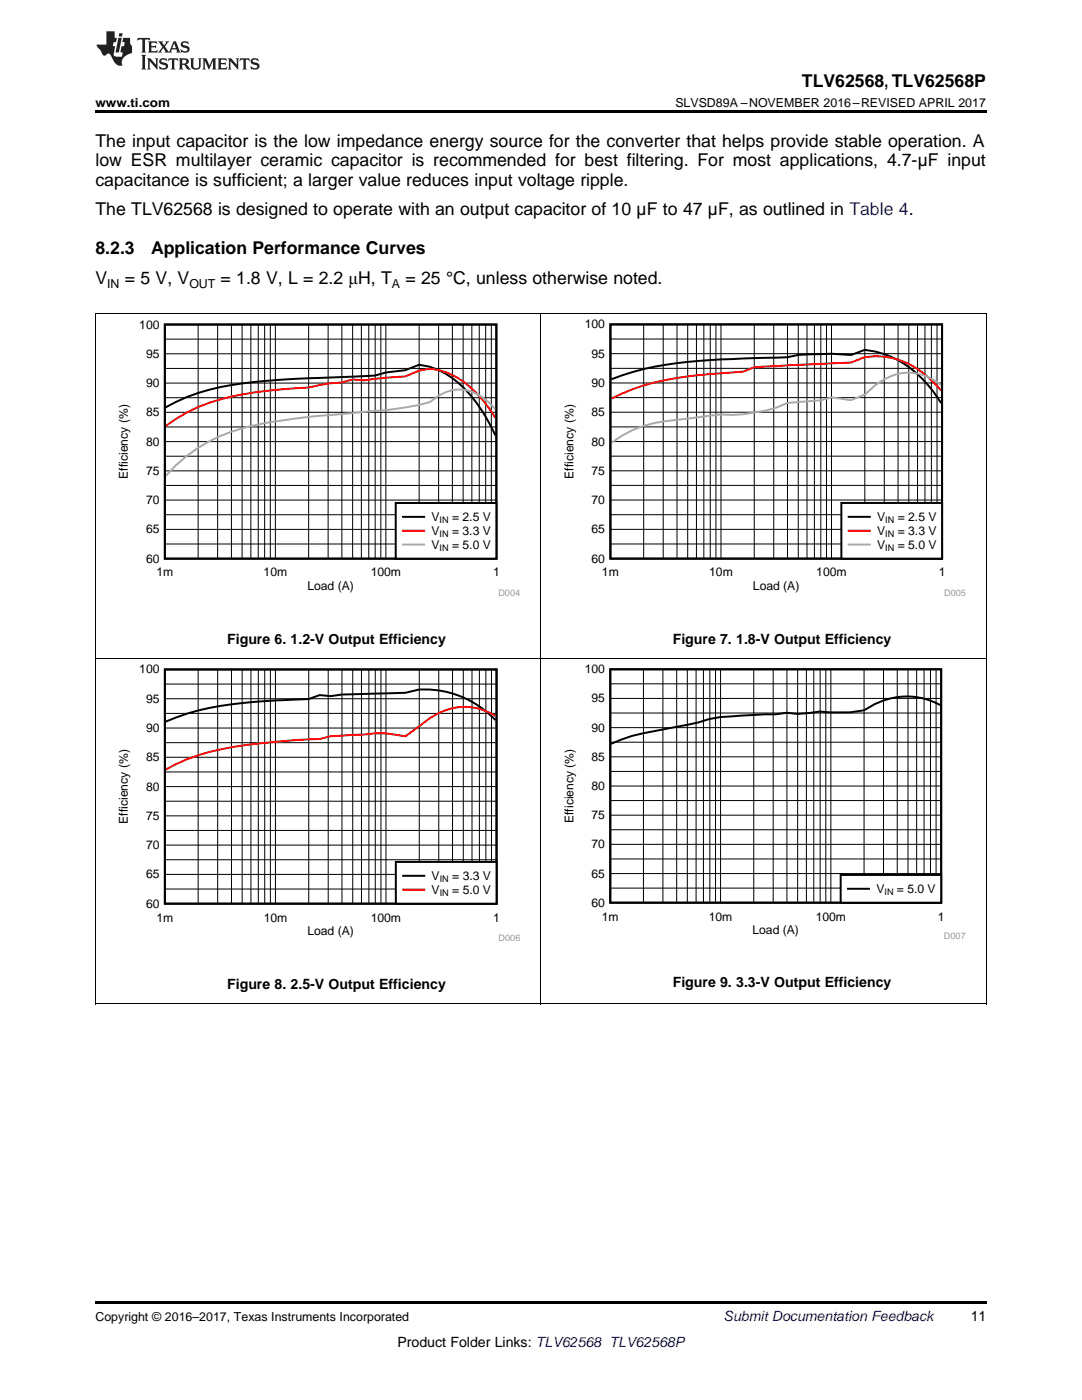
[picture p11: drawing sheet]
<svg xmlns="http://www.w3.org/2000/svg" width="216mm" height="279mm" viewBox="0 0 216 279" stroke-linecap="round" stroke-linejoin="round" font-family="sans-serif">
<path d="M19 259.7h177.8v.5h-177.8z" fill="#000"/>
<path d="M19.1 131.6v68.8M107.9 131.6v68.8M196.8 131.6v68.8M19 200.4h177.8" fill="none" stroke="#000" stroke-width=".2"/>
<path d="M23.2 132.7h80.6v55.1h-80.6z" fill-rule="evenodd" fill="#fff"/>
<path d="M32.9 133.6h66.2v46.7h-66.2zM98.9 143.7a19.6 19.6 0 0 0-15.2-6.1l-2.8 .7-12.7 .3-2.2 .3-2.2-.2-2.2 .8a110.3 110.3 0 0 0-22.1 2.3l-2.2 .6-4.2 1.6" fill="none" stroke="#000" stroke-width=".39"/>
<g fill="none" stroke="#000" stroke-width=".2">
<path d="M32.9 139.4h66.2M32.9 136.5h66.2M39.5 133.6v46.8M43.4 133.6v46.8M46.2 133.6v46.8M48.3 133.6v46.8M50.1 133.6v46.8M51.5 133.6v46.8M52.8 133.6v46.8M54 133.6v46.8M55 133.6v46.8M61.6 133.6v46.8"/>
<path d="M65.5 133.6v46.8M68.2 133.6v46.8M70.4 133.6v46.8M72.1 133.6v46.8M73.6 133.6v46.8M74.9 133.6v46.8M76 133.6v46.8M77 133.6v46.8M83.7 133.6v46.8M87.5 133.6v46.8M90.3 133.6v46.8M92.4 133.6v46.8"/>
<path d="M94.2 133.6v46.8M95.7 133.6v46.8M96.9 133.6v46.8M98.1 133.6v46.8M32.9 159.9h66.2M32.9 157h66.2M32.9 154.1h66.2M32.9 151.1h66.2M32.9 148.2h66.2M32.9 145.3h66.2M32.9 142.4h66.2M32.9 177.4h66.2"/>
<path d="M32.9 174.5h66.2M32.9 171.6h66.2M32.9 168.7h66.2M32.9 165.7h66.2M32.9 162.8h66.2"/>
</g>
<path d="M98.9 142.9a11.5 11.5 0 0 0-13.1 .4l-4.9 3.6-3.9-.5h-2.2l-2.2 .2-6.6 .3-2.2 .6a119.4 119.4 0 0 0-22.1 2.6 34.5 34.5 0 0 0-8.6 3.5" fill="none" stroke="#f00" stroke-width=".39"/>
<path d="M79 172h20.1v8.3h-20.1z" fill-rule="evenodd" fill="#fff"/>
<path d="M79 172h20.1v8.3h-20.1zM80.5 174.8h4.2" fill="none" stroke="#000" stroke-width=".39"/>
<path d="M80.5 177.5h4.2" fill="none" stroke="#f00" stroke-width=".39"/>
<path d="M112.1 132.7h80.6v54.7h-80.6z" fill-rule="evenodd" fill="#fff"/>
<path d="M121.8 133.6h66v46.6h-66zM187.6 140.7a14.2 14.2 0 0 0-15.2 1.1l-2.7 .4h-3.9l-2.2-.2-4.4 .5-2.2-.3-2.2 .4h-2.2l-8.8 .5-2.2 .4a79.4 79.4 0 0 1-11 2.4 30 30 0 0 0-8.6 2.5" fill="none" stroke="#000" stroke-width=".39"/>
<g fill="none" stroke="#000" stroke-width=".2">
<path d="M121.8 139.4h66M121.8 136.5h66M128.4 133.6v46.6M132.3 133.6v46.6M135 133.6v46.6M137.1 133.6v46.6M138.9 133.6v46.6M140.4 133.6v46.6M141.6 133.6v46.6M142.8 133.6v46.6M143.8 133.6v46.6M150.4 133.6v46.6"/>
<path d="M154.3 133.6v46.6M157 133.6v46.6M159.2 133.6v46.6M160.9 133.6v46.6M162.4 133.6v46.6M163.7 133.6v46.6M164.8 133.6v46.6M165.8 133.6v46.6M172.4 133.6v46.6M176.3 133.6v46.6M179 133.6v46.6M181.2 133.6v46.6"/>
<path d="M182.9 133.6v46.6M184.4 133.6v46.6M185.7 133.6v46.6M186.8 133.6v46.6M121.8 159.8h66M121.8 156.9h66M121.8 154h66M121.8 151h66M121.8 148.1h66M121.8 145.2h66M121.8 142.3h66M121.8 177.2h66"/>
<path d="M121.8 174.3h66M121.8 171.4h66M121.8 168.5h66M121.8 165.6h66M121.8 162.7h66"/>
</g>
<path d="M167.7 174.6h20.1v5.5h-20.1z" fill-rule="evenodd" fill="#fff"/>
<path d="M167.7 174.6h20.1v5.6h-20.1zM169.2 177.4h4.2" fill="none" stroke="#000" stroke-width=".39"/>
<path d="M19.1 62.7v68.9M107.9 62.7v68.9M196.8 62.7v68.9M19 131.5h177.8" fill="none" stroke="#000" stroke-width=".2"/>
<path d="M23.2 63.8h80.6v55.1h-80.6z" fill-rule="evenodd" fill="#fff"/>
<path d="M32.9 64.8h66.1v46.7h-66.1zM33.1 81.3a43.1 43.1 0 0 1 17.4-5 413.7 413.7 0 0 1 24.3-1.3l2.2-.7 3.9-.4 2.7-1.1a16.5 16.5 0 0 1 10.6 6.4 36.8 36.8 0 0 1 4.6 7.7" fill="none" stroke="#000" stroke-width=".39"/>
<g fill="none" stroke="#000" stroke-width=".2">
<path d="M32.9 79.4h66.2M32.9 76.5h66.2M32.9 73.5h66.2M32.9 70.6h66.2M32.9 67.7h66.2M39.5 64.8v46.7M43.4 64.8v46.7M46.2 64.8v46.7M48.3 64.8v46.7M50.1 64.8v46.7M51.5 64.8v46.7M52.8 64.8v46.7"/>
<path d="M53.9 64.8v46.7M54.9 64.8v46.7M61.6 64.8v46.7M65.5 64.8v46.7M68.2 64.8v46.7M70.4 64.8v46.7M72.1 64.8v46.7M73.6 64.8v46.7M74.9 64.8v46.7M76 64.8v46.7M77 64.8v46.7M83.6 64.8v46.7"/>
<path d="M87.5 64.8v46.7M90.3 64.8v46.7M92.4 64.8v46.7M94.2 64.8v46.7M95.6 64.8v46.7M96.9 64.8v46.7M98 64.8v46.7M32.9 99.8h66.2M32.9 96.9h66.2M32.9 94h66.2M32.9 91h66.2M32.9 88.1h66.2"/>
<path d="M32.9 85.2h66.2M32.9 82.3h66.2M32.9 108.6h66.2M32.9 105.7h66.2M32.9 102.7h66.2"/>
</g>
<path d="M98.8 83.4a23.1 23.1 0 0 0-8.5-8.6l-2.8-1-1.7-.2-2.2 .4-2.7 1.1-3.9 .3-4.4 .5-2.2-.2-2.2 .6-2.2 .2-4.4 .8a85.1 85.1 0 0 0-17.7 2.4 30.9 30.9 0 0 0-10.8 5.3" fill="none" stroke="#f00" stroke-width=".39"/>
<path d="M98.8 81.7a10.8 10.8 0 0 0-6.4-3.9 8.2 8.2 0 0 0-6.6 2.4 60.3 60.3 0 0 1-13.2 2 221.4 221.4 0 0 0-19.9 2.3 32.8 32.8 0 0 0-19.6 10.5" fill="none" stroke="#aaa" stroke-width=".39"/>
<path d="M79 100.4h20v11.1h-20z" fill-rule="evenodd" fill="#fff"/>
<path d="M79 100.4h20v11.1h-20zM80.4 103.2h4.2" fill="none" stroke="#000" stroke-width=".39"/>
<path d="M80.4 105.9h4.2" fill="none" stroke="#f00" stroke-width=".39"/>
<path d="M80.4 108.7h4.2" fill="none" stroke="#aaa" stroke-width=".39"/>
<path d="M112.1 63.8h80.6v55.1h-80.6z" fill-rule="evenodd" fill="#fff"/>
<path d="M121.8 64.7h66.2v46.8h-66.2zM122 75.7a67.9 67.9 0 0 1 21.9-4l13.2-.4 2.2-.5a82.2 82.2 0 0 1 10.5 0l2.8-1a19.9 19.9 0 0 1 13.8 8.6l1.4 2.1" fill="none" stroke="#000" stroke-width=".39"/>
<g fill="none" stroke="#000" stroke-width=".2">
<path d="M121.8 79.4h66.2M121.8 76.4h66.2M121.8 73.5h66.2M121.8 70.6h66.2M121.8 67.7h66.2M128.4 64.7v46.8M132.3 64.7v46.8M135.1 64.7v46.8M137.2 64.7v46.8M139 64.7v46.8M140.4 64.7v46.8M141.7 64.7v46.8"/>
<path d="M142.9 64.7v46.8M143.9 64.7v46.8M150.5 64.7v46.8M154.4 64.7v46.8M157.1 64.7v46.8M159.3 64.7v46.8M161 64.7v46.8M162.5 64.7v46.8M163.8 64.7v46.8M164.9 64.7v46.8M165.9 64.7v46.8M172.6 64.7v46.8"/>
<path d="M176.4 64.7v46.8M179.2 64.7v46.8M181.3 64.7v46.8M183.1 64.7v46.8M184.6 64.7v46.8M185.8 64.7v46.8M187 64.7v46.8M121.8 99.8h66.2M121.8 96.9h66.2M121.8 94h66.2M121.8 91h66.2M121.8 88.1h66.2"/>
<path d="M121.8 85.2h66.2M121.8 82.3h66.2M121.8 108.6h66.2M121.8 105.6h66.2M121.8 102.7h66.2"/>
</g>
<path d="M187.8 78a17.9 17.9 0 0 0-11.4-6.8l-1.7-.1-2.1 .2-2.8 1.1-19.3 .9-2.2 .9a94.6 94.6 0 0 0-19.9 2.7l-2.2 .8-4.2 1.8" fill="none" stroke="#f00" stroke-width=".39"/>
<path d="M187.8 76.9a9.9 9.9 0 0 0-13.1-.1l-2.1 1.9-2.8 1.2-3.9-.6-2.2 .6-6.6 .5a25.6 25.6 0 0 1-8.8 2.3l-2.2 .1-2.2-.1-6.7 .8a38.4 38.4 0 0 0-11 2.3l-2.2 1.2-2 1.4" fill="none" stroke="#aaa" stroke-width=".39"/>
<path d="M167.9 100.4h20.1v11.1h-20.1z" fill-rule="evenodd" fill="#fff"/>
<path d="M167.9 100.4h20.1v11.1h-20.1zM169.4 103.1h4.2" fill="none" stroke="#000" stroke-width=".39"/>
<path d="M169.4 105.9h4.2" fill="none" stroke="#f00" stroke-width=".39"/>
<path d="M169.4 108.7h4.2" fill="none" stroke="#aaa" stroke-width=".39"/>
<path d="M19 62.6h177.8" fill="none" stroke="#000" stroke-width=".2"/>
<path d="M19 22h177.8v.5h-177.8z" fill="#000"/>
<g fill="#231f20">
<path d="M27.5 7.6l-.1 .5 .4-.2h.6v.1v2.1l-.2 .4h1l-.3-.4v-2.1l.1-.1h.5l.5 .2-.2-.5zM29.5 8.3l.2 .3v1.5l-.2 .4h1.8l.2-.6a1.04 1.04 0 0 1-1.3 .2v-.7h.6l.3 .2v-.6l-.3 .2h-.6v-.6l.8-.1 .4 .3-.2-.5zM31.5 8.3l.9 1.1-.9 1.1h.8l-.2-.2 .5-.7 .4 .7-.2 .2h1.5l-.1-.2 .1-.4h.9l.1 .4-.2 .2h1l-.3-.3-.7-1.9h-.5l-.9 2-.8-1 .9-1h-.8l.1 .3-.3 .5-.4-.6 .2-.2zM34.7 8.6l.4 1h-.7zM36.3 8.4a.63 .63 0 0 0-.2 .7 .63 .63 0 0 0 .6 .4l.6 .2 .1 .2a.75 .75 0 0 1-.7 .4 .75 .75 0 0 1-.6-.5l.1 .7 .1-.1a1.11 1.11 0 0 0 1.5-.6 1.13 1.13 0 0 0-1.2-.8l-.1-.4a1.04 1.04 0 0 1 1.2 .2l-.2-.5-.1 .1-.5-.2zM28.2 10.9l.2 .4v2.2l-.2 .4h1l-.3-.4v-2.2l.3-.4zM29.3 11.6l.3 .4v1.5l-.3 .4h.8l-.2-.4v-1.3l1.5 1.7v-1.9l.2-.4h-.7l.2 .4v.9l-1.1-1.3zM32 11.8a.62 .62 0 0 0-.2 .7 .62 .62 0 0 0 .6 .4l.6 .1 .1 .3a.76 .76 0 0 1-.7 .3 .76 .76 0 0 1-.6-.4l.1 .7 .1-.1a1.11 1.11 0 0 0 1.5-.6 1.13 1.13 0 0 0-1.2-.8l-.1-.4a1.04 1.04 0 0 1 1.2 .2l-.2-.6-.1 .1-.5-.1zM33.7 11.6l-.2 .6a.61 .61 0 0 1 .8-.3v1.6l-.2 .4h.9l-.2-.4v-1.6a.63 .63 0 0 1 .8 .3l-.2-.6zM35.6 11.6l.3 .4v1.5l-.3 .4h1l-.2-.2v-.8l.5 .2a.76 .76 0 0 0 1.2 .7l-1-1a.58 .58 0 0 0 .6-.5 .58 .58 0 0 0-.5-.6zM36.4 11.9h.1a.45 .45 0 0 1 .5 .1 .45 .45 0 0 1 .1 .5l-.7 .2zM37.9 11.6l.2 .2a2.17 2.17 0 0 0 .3 1.9 .99 .99 0 0 0 1.6-.6v-1.1l.2-.4h-.7l.2 .2a1.92 1.92 0 0 1-.2 1.8 .6 .6 0 0 1-.9-.5v-1.1l.2-.4zM40.4 11.6l.2 .4v1.5l-.2 .4h.7l-.2-.4v-1.4l.8 1.8 .8-1.8v1.4l-.2 .4h.9l-.2-.4v-1.5l.2-.4h-.8l-.6 1.5-.6-1.5zM43.4 11.6l.2 .4v1.5l-.2 .4h1.8l.2-.6a1.04 1.04 0 0 1-1.3 .1v-.6h.5l.4 .2v-.6l-.4 .2h-.5v-.7h.8l.3 .3-.1-.6zM45.5 11.6l.2 .4v1.5l-.2 .4h.7l-.2-.4v-1.3l1.5 1.7v-1.9l.2-.4h-.7l.2 .4v.9l-1.1-1.3zM47.9 11.6l-.1 .6a.61 .61 0 0 1 .8-.3v1.6l-.3 .4h1l-.3-.4 .1-1.6a.63 .63 0 0 1 .7 .3l-.1-.6zM50.2 11.8a.62 .62 0 0 0-.2 .7 .62 .62 0 0 0 .6 .4l.6 .1 .2 .3a.76 .76 0 0 1-.8 .3 .76 .76 0 0 1-.6-.4l.1 .7 .2-.1a1.11 1.11 0 0 0 1.5-.6 1.13 1.13 0 0 0-1.3-.8l-.1-.4a1.04 1.04 0 0 1 1.2 .2l-.1-.6-.2 .1-.5-.1z"/>
<path d="M21.2 6.3v2.6h-1.9l.1 .4 .7 .9a.91 .91 0 0 0 1 .8 .56 .56 0 0 1 .5-.3 .56 .56 0 0 1 .5 .3l.4 .8a1.53 1.53 0 0 0 1.9 1.2 1.54 1.54 0 0 1 1-2.1l.9-.3v-1.4a1.52 1.52 0 0 1-.3-1.6h-1.4l-.2 .8h.5l-.2 .8h-.4l-.2 1v.2l.4 .1-.2 .8a1.93 1.93 0 0 1-1.6-.3l.3-1.8h-.5l.2-.8h.4l.2-.8h-.4v-1.3zM23.6 7.6l-.6 2.9h.7l.6-2.9zM23.8 6.6l-.1 .7h.6l.2-.7z"/>
</g>
<g font-size="3.5">
<text x="160" y="17.3">TLV62568, TLV62568P</text>
<text x="19" y="29.3">The input capacitor is the low impedance energy source for the converter that helps provide stable operation. A</text>
<text x="19" y="33.2">low ESR multilayer ceramic capacitor is recommended for best filtering. For most applications, 4.7-µF input</text>
<text x="19" y="37">capacitance is sufficient; a larger value reduces input voltage ripple.</text>
<text x="19" y="43">The TLV62568 is designed to operate with an output capacitor of 10 µF to 47 µF, as outlined in Table 4.</text>
<text x="19" y="50.7">8.2.3</text>
<text x="30.1" y="50.7">Application Performance Curves</text>
<text x="19" y="56.7">V</text>
<text x="24.9" y="56.7">= 5 V, V</text>
<text x="44" y="56.7">= 1.8 V, L = 2.2 μH, T</text>
<text x="80.9" y="56.7">= 25 °C, unless otherwise noted.</text>
</g>
<g font-size="2.8">
<text x="45.3" y="128.5">Figure 6. 1.2-V Output Efficiency</text>
<text x="134.2" y="128.5">Figure 7. 1.8-V Output Efficiency</text>
<text x="45.3" y="197.4">Figure 8. 2.5-V Output Efficiency</text>
<text x="134.2" y="197">Figure 9. 3.3-V Output Efficiency</text>
<text x="193.7" y="263.6">11</text>
<text x="79.3" y="268.9">Product Folder Links: TLV62568 TLV62568P</text>
</g>
<text font-size="2.8" fill="#0000c8" x="144.4" y="263.6">Submit Documentation Feedback</text>
<g font-size="2.5">
<text x="19" y="21.4">www.ti.com</text>
<text x="134.8" y="21.4">SLVSD89A –NOVEMBER 2016–REVISED APRIL 2017</text>
<text x="21.4" y="57.4">IN</text>
<text x="37.8" y="57.4">OUT</text>
<text x="78.2" y="57.4">A</text>
<text x="19" y="263.6">Copyright © 2016–2017, Texas Instruments Incorporated</text>
</g>
<g font-size="2.4">
<text x="27.8" y="65.6">100</text>
<text x="116.7" y="65.5">100</text>
<text x="29.1" y="71.4">95</text>
<text x="118" y="71.4">95</text>
<text x="29.1" y="77.2">90</text>
<text x="118" y="77.2">90</text>
<text x="29.1" y="83.1">85</text>
<text x="118" y="83.1">85</text>
<text x="29.1" y="88.9">80</text>
<text x="118" y="88.9">80</text>
<text x="25.5" y="95.5" transform="rotate(-90 25.5 95.5)">Efficiency (%)</text>
<text x="29.1" y="94.8">75</text>
<text x="114.4" y="95.5" transform="rotate(-90 114.4 95.5)">Efficiency (%)</text>
<text x="118" y="94.8">75</text>
<text x="29.1" y="100.6">70</text>
<text x="118" y="100.6">70</text>
<text x="29.1" y="106.4">65</text>
<text x="86.1" y="104">V</text>
<text x="86.1" y="106.8">V</text>
<text x="90.2" y="104">= 2.5 V</text>
<text x="90.2" y="106.8">= 3.3 V</text>
<text x="118" y="106.4">65</text>
<text x="175" y="104">V</text>
<text x="175" y="106.8">V</text>
<text x="179.1" y="104">= 2.5 V</text>
<text x="179.1" y="106.8">= 3.3 V</text>
<text x="29.1" y="112.3">60</text>
<text x="86.1" y="109.5">V</text>
<text x="90.2" y="109.5">= 5.0 V</text>
<text x="118" y="112.3">60</text>
<text x="175" y="109.5">V</text>
<text x="179.1" y="109.5">= 5.0 V</text>
<text x="31.2" y="115">1m</text>
<text x="52.6" y="115">10m</text>
<text x="61.3" y="117.8">Load (A)</text>
<text x="74" y="115">100m</text>
<text x="98.4" y="115">1</text>
<text x="120.1" y="115">1m</text>
<text x="141.5" y="115">10m</text>
<text x="150.2" y="117.8">Load (A)</text>
<text x="162.9" y="115">100m</text>
<text x="187.3" y="115">1</text>
<text x="27.8" y="134.4">100</text>
<text x="116.7" y="134.4">100</text>
<text x="29.1" y="140.2">95</text>
<text x="118" y="140.2">95</text>
<text x="29.1" y="146.1">90</text>
<text x="118" y="146">90</text>
<text x="29.1" y="151.9">85</text>
<text x="118" y="151.8">85</text>
<text x="29.1" y="157.8">80</text>
<text x="118" y="157.7">80</text>
<text x="25.5" y="164.4" transform="rotate(-90 25.5 164.4)">Efficiency (%)</text>
<text x="29.1" y="163.6">75</text>
<text x="114.4" y="164.3" transform="rotate(-90 114.4 164.3)">Efficiency (%)</text>
<text x="118" y="163.5">75</text>
<text x="29.1" y="169.5">70</text>
<text x="118" y="169.3">70</text>
<text x="29.1" y="175.3">65</text>
<text x="86.1" y="175.6">V</text>
<text x="86.1" y="178.4">V</text>
<text x="90.2" y="175.6">= 3.3 V</text>
<text x="90.2" y="178.4">= 5.0 V</text>
<text x="118" y="175.1">65</text>
<text x="174.9" y="178.2">V</text>
<text x="179" y="178.2">= 5.0 V</text>
<text x="29.1" y="181.1">60</text>
<text x="31.2" y="183.9">1m</text>
<text x="52.6" y="183.9">10m</text>
<text x="74" y="183.9">100m</text>
<text x="98.4" y="183.9">1</text>
<text x="118" y="180.9">60</text>
<text x="120.1" y="183.7">1m</text>
<text x="141.4" y="183.7">10m</text>
<text x="162.8" y="183.7">100m</text>
<text x="187.1" y="183.7">1</text>
<text x="61.3" y="186.7">Load (A)</text>
<text x="150.2" y="186.5">Load (A)</text>
</g>
<g font-size="1.8">
<text x="87.7" y="104.4">IN</text>
<text x="87.7" y="107.2">IN</text>
<text x="176.6" y="104.4">IN</text>
<text x="176.6" y="107.2">IN</text>
<text x="87.7" y="110">IN</text>
<text x="176.6" y="110">IN</text>
<text x="87.7" y="176.1">IN</text>
<text x="87.7" y="178.8">IN</text>
<text x="176.5" y="178.7">IN</text>
</g>
<g font-size="1.8" fill="#999">
<text x="99.5" y="118.9">D004</text>
<text x="188.4" y="118.9">D005</text>
<text x="99.5" y="187.7">D006</text>
<text x="188.4" y="187.4">D007</text>
</g>
</svg>
